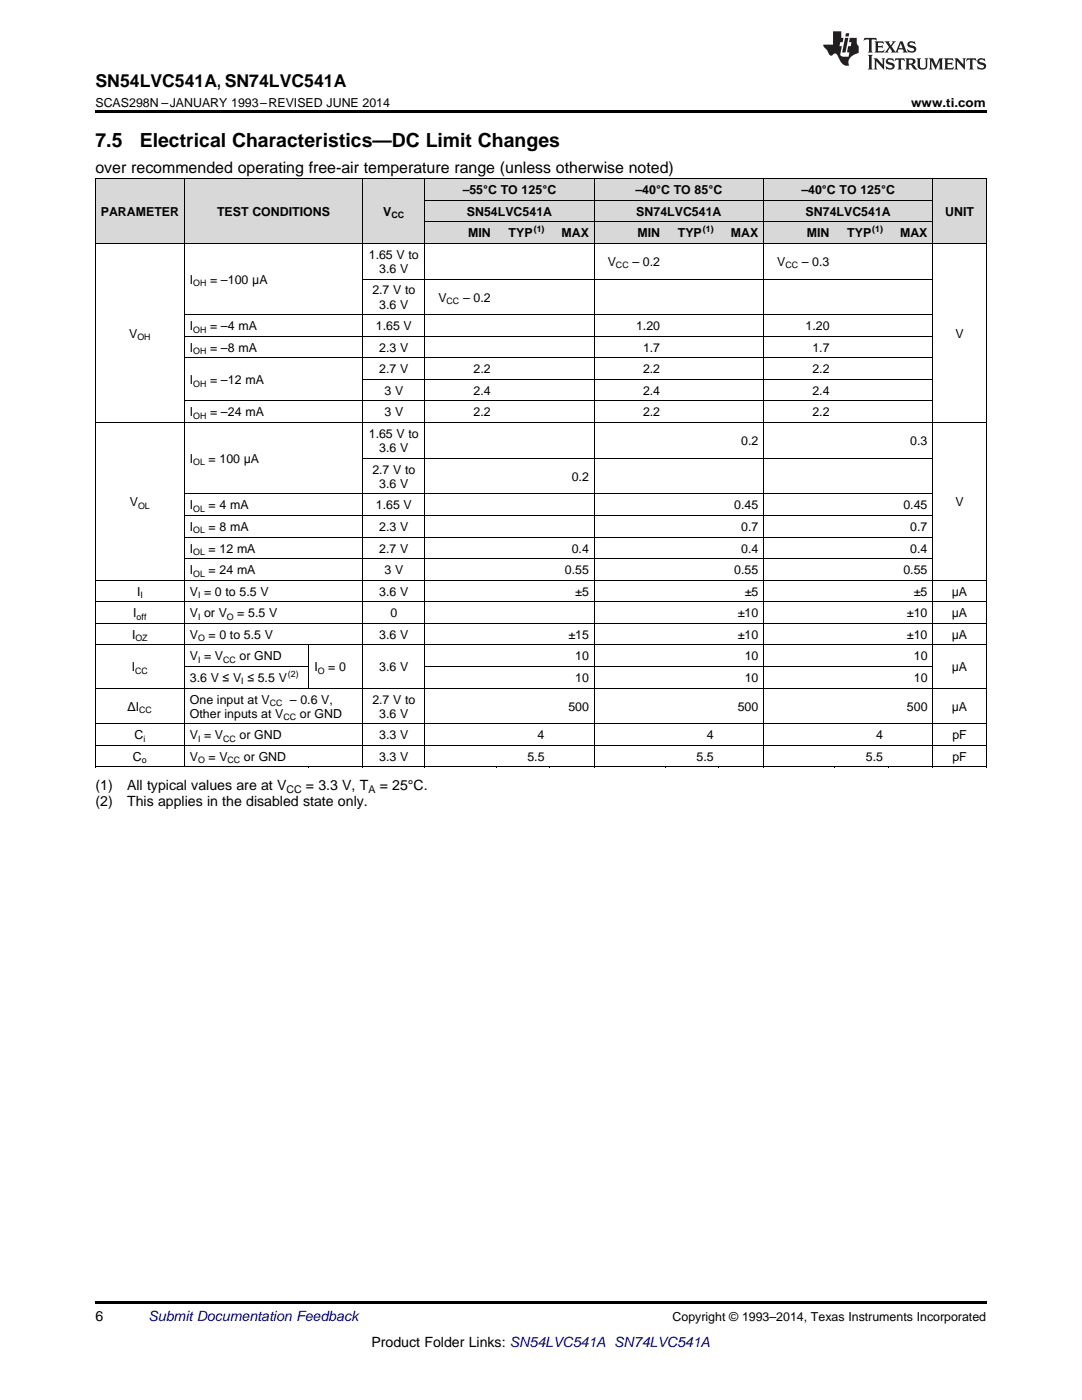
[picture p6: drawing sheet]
<svg xmlns="http://www.w3.org/2000/svg" width="216mm" height="279mm" viewBox="0 0 216 279" stroke-linecap="round" stroke-linejoin="round" font-family="sans-serif">
<g fill="#d8d8d8">
<path d="M19 35.7h17.8v12.9h-17.8z"/>
<path d="M36.8 35.7h24.9v12.9h-24.9z"/>
<path d="M61.7 35.7h10.7v12.9h-10.7z"/>
<path d="M72.4 35.7h12.4v12.9h-12.4z"/>
<path d="M84.8 44.3h14.3v4.3h-14.3z"/>
<path d="M99.1 44.3h10.6v4.3h-10.6z"/>
<path d="M109.7 44.3h8.9v4.3h-8.9z"/>
<path d="M118.6 44.3h14.2v4.3h-14.2z"/>
<path d="M132.8 44.3h10.7v4.3h-10.7z"/>
<path d="M143.5 44.3h8.9v4.3h-8.9z"/>
<path d="M152.4 44.3h14.2v4.3h-14.2z"/>
<path d="M166.6 44.3h10.7v4.3h-10.7z"/>
<path d="M177.3 44.3h8.9v4.3h-8.9z"/>
<path d="M186.2 35.7h10.6v12.9h-10.6z"/>
<path d="M84.8 40h14.3v4.3h-14.3z"/>
<path d="M99.1 40h10.6v4.3h-10.6z"/>
<path d="M109.7 40h8.9v4.3h-8.9z"/>
<path d="M118.6 40h14.2v4.3h-14.2z"/>
<path d="M132.8 40h10.7v4.3h-10.7z"/>
<path d="M143.5 40h8.9v4.3h-8.9z"/>
<path d="M152.4 40h14.2v4.3h-14.2z"/>
<path d="M166.6 40h10.7v4.3h-10.7z"/>
<path d="M177.3 40h8.9v4.3h-8.9z"/>
<path d="M84.8 35.7h14.3v4.3h-14.3z"/>
<path d="M99.1 35.7h10.6v4.3h-10.6z"/>
<path d="M109.7 35.7h8.9v4.3h-8.9z"/>
<path d="M118.6 35.7h14.2v4.3h-14.2z"/>
<path d="M132.8 35.7h10.7v4.3h-10.7z"/>
<path d="M143.5 35.7h8.9v4.3h-8.9z"/>
<path d="M152.4 35.7h14.2v4.3h-14.2z"/>
<path d="M166.6 35.7h10.7v4.3h-10.7z"/>
<path d="M177.3 35.7h8.9v4.3h-8.9z"/>
</g>
<g fill="#000">
<path d="M19 22h177.8v.5h-177.8zM19 153.1h.2zM61.6 153.1h.1zM72.3 153.1h.1zM84.7 153.1h.1zM99 153.1h.1zM109.6 153.1h.1zM118.5 153.1h.1zM132.7 153.1h.1zM143.4 153.1h.1zM152.3 153.1h.1zM166.5 153.1h.1z"/>
<path d="M177.2 153.1h.1zM186.1 153.1h.1zM196.7 153.1h.1zM19 259.7h177.8v.5h-177.8z"/>
</g>
<g fill="none" stroke="#000" stroke-width=".2">
<path d="M19 35.6l177.8 .1v117.4M19.1 35.7v117.4M36.8 35.7v117.4M72.3 35.7v117.4M84.8 35.7v117.4M84.8 40h101.4M118.6 35.7v117.4M152.3 35.7v117.4M186.1 35.7v117.4M19 48.6h177.8M72.4 55.7h113.8M84.8 44.3h101.4"/>
<path d="M36.8 71.4h149.4M36.8 67.1h149.4M36.8 62.8h149.4M72.4 75.7h113.8M19 84.3h177.8M36.8 98.6h149.4M36.8 80h149.4M72.4 91.5h113.8M19 115.8h177.8M36.8 111.5h149.4M36.8 107.2h149.4M36.8 102.9h149.4"/>
<path d="M19 137.3h177.8M19 128.7h177.8M19 124.4h177.8M19 120.1h177.8M36.8 133h24.9M61.6 128.7v8.7M84.8 133h101.4M19 153.1h177.8M19 148.7h177.8M19 144.4h177.8"/>
</g>
<g fill="#231f20">
<path d="M172.5 7.6l-.1 .5 .4-.2h.6v.1v2.1l-.2 .4h.9l-.2-.4v-2.1l.1-.1h.5l.5 .2-.2-.5zM174.5 8.3l.2 .3v1.5l-.2 .4h1.8l.2-.6a1.04 1.04 0 0 1-1.3 .2v-.7h.6l.3 .2v-.6l-.3 .2h-.6v-.6l.8-.1 .4 .3-.2-.5zM176.5 8.3l.9 1.1-.9 1.1h.8l-.2-.2 .4-.7 .5 .7-.2 .2h1.5l-.2-.2 .2-.4h.9l.1 .4-.2 .2h1l-.3-.3-.7-1.9h-.5l-.9 2-.8-1 .9-1h-.8l.1 .3-.4 .5-.3-.6 .1-.2zM179.7 8.6l.4 1h-.7zM181.3 8.4a.63 .63 0 0 0-.2 .7 .63 .63 0 0 0 .6 .4l.6 .2 .1 .2a.75 .75 0 0 1-.7 .4 .75 .75 0 0 1-.6-.5l.1 .7 .1-.1a1.11 1.11 0 0 0 1.5-.6 1.13 1.13 0 0 0-1.2-.8l-.1-.4a1.04 1.04 0 0 1 1.2 .2l-.2-.5-.2 .1-.4-.2zM173.2 10.9l.2 .4v2.2l-.2 .4h1l-.3-.4v-2.2l.3-.4zM174.3 11.6l.3 .4v1.5l-.3 .4h.8l-.2-.4v-1.3l1.5 1.7v-1.9l.2-.4h-.7l.2 .4v.9l-1.1-1.3zM177 11.8a.62 .62 0 0 0-.2 .7 .62 .62 0 0 0 .6 .4l.6 .1 .1 .3a.76 .76 0 0 1-.7 .3 .76 .76 0 0 1-.7-.4l.2 .7 .1-.1a1.11 1.11 0 0 0 1.5-.6 1.13 1.13 0 0 0-1.2-.8l-.1-.4a1.04 1.04 0 0 1 1.2 .2l-.2-.6-.2 .1-.5-.1zM178.7 11.6l-.2 .6a.61 .61 0 0 1 .8-.3v1.6l-.2 .4h.9l-.2-.4v-1.6a.63 .63 0 0 1 .7 .3l-.1-.6zM180.6 11.6l.3 .4v1.5l-.3 .4h1l-.2-.2-.1-.8 .6 .2a.76 .76 0 0 0 1.2 .7l-1-1a.58 .58 0 0 0 .6-.5 .58 .58 0 0 0-.5-.6zM181.4 11.9h.1a.45 .45 0 0 1 .5 .1 .45 .45 0 0 1 .1 .5l-.8 .2zM182.9 11.6l.2 .2a2.17 2.17 0 0 0 .3 1.9 .99 .99 0 0 0 1.6-.6v-1.1l.2-.4h-.7l.2 .2a1.92 1.92 0 0 1-.2 1.8 .6 .6 0 0 1-.9-.5v-1.1l.2-.4zM185.4 11.6l.2 .4v1.5l-.2 .4h.7l-.2-.4v-1.4l.8 1.8 .8-1.8v1.4l-.2 .4h.9l-.2-.4v-1.5l.2-.4h-.8l-.6 1.5-.6-1.5zM188.4 11.6l.2 .4v1.5l-.2 .4h1.8l.1-.6a1.04 1.04 0 0 1-1.2 .1v-.6h.5l.4 .2v-.6l-.4 .2h-.5v-.7h.8l.3 .3-.1-.6zM190.5 11.6l.2 .4v1.5l-.2 .4h.7l-.2-.4v-1.3l1.5 1.7v-1.9l.2-.4h-.7l.2 .4v.9l-1.1-1.3zM192.9 11.6l-.1 .6a.61 .61 0 0 1 .7-.3l.1 1.6-.3 .4h1l-.3-.4 .1-1.6a.63 .63 0 0 1 .7 .3l-.1-.6zM195.2 11.8a.62 .62 0 0 0-.2 .7 .62 .62 0 0 0 .6 .4l.6 .1 .1 .3a.76 .76 0 0 1-.7 .3 .76 .76 0 0 1-.6-.4l.1 .7 .1-.1a1.11 1.11 0 0 0 1.6-.6 1.13 1.13 0 0 0-1.3-.8l-.1-.4a1.04 1.04 0 0 1 1.2 .2l-.1-.6-.2 .1-.5-.1z"/>
<path d="M166.2 6.3v2.6h-1.9v.4l.8 .9a.91 .91 0 0 0 1 .8 .56 .56 0 0 1 .5-.3 .56 .56 0 0 1 .5 .3l.4 .8a1.53 1.53 0 0 0 1.9 1.2 1.54 1.54 0 0 1 1-2.1l.9-.3v-1.4a1.52 1.52 0 0 1-.4-1.6h-1.3l-.2 .8h.5l-.2 .8h-.5l-.1 1v.2l.4 .1-.2 .8a1.93 1.93 0 0 1-1.6-.3l.3-1.8h-.5l.2-.8h.4l.2-.8h-.4v-1.3zM168.6 7.6l-.6 2.9h.7l.6-2.9zM168.8 6.6l-.1 .7h.6l.2-.7z"/>
</g>
<g font-size="3.9">
<text x="19" y="29.3">7.5</text>
<text x="27.9" y="29.3">Electrical Characteristics—DC Limit Changes</text>
</g>
<text font-size="3.5" x="19" y="17.3">SN54LVC541A, SN74LVC541A</text>
<text font-size="3.2" x="19" y="34.4">over recommended operating free-air temperature range (unless otherwise noted)</text>
<g font-size="2.8">
<text x="19" y="157.7">(1)</text>
<text x="19" y="160.9">(2)</text>
<text x="25.4" y="157.7">All typical values are at V</text>
<text x="25.4" y="160.9">This applies in the disabled state only.</text>
<text x="61" y="157.7">= 3.3 V, T</text>
<text x="75.8" y="157.7">= 25°C.</text>
<text x="19" y="263.6">6</text>
<text x="74.1" y="268.9">Product Folder Links: SN54LVC541A SN74LVC541A</text>
</g>
<text font-size="2.8" fill="#0000c8" x="29.6" y="263.6">Submit Documentation Feedback</text>
<g font-size="2.5">
<text x="19" y="21.4">SCAS298N –JANUARY 1993–REVISED JUNE 2014</text>
<text x="181.8" y="21.4">www.ti.com</text>
<text x="92.3" y="38.7">–55°C</text>
<text x="99.9" y="38.7">TO 125°C</text>
<text x="126.8" y="38.7">–40°C TO 85°C</text>
<text x="159.9" y="38.7">–40°C</text>
<text x="167.5" y="38.7">TO 125°C</text>
<text x="20.1" y="43">PARAMETER</text>
<text x="43.3" y="43">TEST CONDITIONS</text>
<text x="76.5" y="43">V</text>
<text x="93.2" y="43">SN54LVC541A</text>
<text x="93.4" y="47.3">MIN</text>
<text x="101.5" y="47.3">TYP</text>
<text x="112" y="47.3">MAX</text>
<text x="127" y="43">SN74LVC541A</text>
<text x="127.2" y="47.3">MIN</text>
<text x="135.3" y="47.3">TYP</text>
<text x="145.8" y="47.3">MAX</text>
<text x="160.8" y="43">SN74LVC541A</text>
<text x="161" y="47.3">MIN</text>
<text x="169.1" y="47.3">TYP</text>
<text x="179.6" y="47.3">MAX</text>
<text x="188.6" y="43">UNIT</text>
<text x="73.6" y="51.6">1.65 V to</text>
<text x="121.3" y="53.1">V</text>
<text x="126.2" y="53.1">– 0.2</text>
<text x="155.1" y="53.1">V</text>
<text x="160" y="53.1">– 0.3</text>
<text x="37.9" y="56.6">I</text>
<text x="41.9" y="56.6">= –100 μA</text>
<text x="74.3" y="58.8">2.7 V to</text>
<text x="75.7" y="54.5">3.6 V</text>
<text x="37.9" y="65.9">I</text>
<text x="41.9" y="65.9">= –4 mA</text>
<text x="75" y="65.9">1.65 V</text>
<text x="75.7" y="61.6">3.6 V</text>
<text x="87.5" y="60.2">V</text>
<text x="92.4" y="60.2">– 0.2</text>
<text x="126.9" y="65.9">1.20</text>
<text x="160.7" y="65.9">1.20</text>
<text x="25.8" y="67.4">V</text>
<text x="37.9" y="70.2">I</text>
<text x="41.9" y="70.2">= –8 mA</text>
<text x="75.7" y="70.2">2.3 V</text>
<text x="128.3" y="70.2">1.7</text>
<text x="162.1" y="70.2">1.7</text>
<text x="190.6" y="67.4">V</text>
<text x="37.9" y="76.7">I</text>
<text x="41.9" y="76.7">= –12 mA</text>
<text x="75.7" y="74.5">2.7 V</text>
<text x="94.5" y="74.5">2.2</text>
<text x="128.3" y="74.5">2.2</text>
<text x="162.1" y="74.5">2.2</text>
<text x="37.9" y="83.1">I</text>
<text x="41.9" y="83.1">= –24 mA</text>
<text x="76.7" y="78.8">3 V</text>
<text x="76.7" y="83.1">3 V</text>
<text x="94.5" y="78.8">2.4</text>
<text x="94.5" y="83.1">2.2</text>
<text x="128.3" y="78.8">2.4</text>
<text x="128.3" y="83.1">2.2</text>
<text x="162.1" y="78.8">2.4</text>
<text x="162.1" y="83.1">2.2</text>
<text x="73.6" y="87.4">1.65 V to</text>
<text x="147.9" y="88.8">0.2</text>
<text x="181.6" y="88.8">0.3</text>
<text x="37.9" y="92.4">I</text>
<text x="41.6" y="92.4">= 100 μA</text>
<text x="74.3" y="94.5">2.7 V to</text>
<text x="75.7" y="90.2">3.6 V</text>
<text x="114.1" y="96">0.2</text>
<text x="25.9" y="101">V</text>
<text x="37.9" y="101.7">I</text>
<text x="41.6" y="101.7">= 4 mA</text>
<text x="75" y="101.7">1.65 V</text>
<text x="75.7" y="97.4">3.6 V</text>
<text x="146.5" y="101.7">0.45</text>
<text x="180.3" y="101.7">0.45</text>
<text x="190.6" y="101">V</text>
<text x="37.9" y="106">I</text>
<text x="41.6" y="106">= 8 mA</text>
<text x="75.7" y="106">2.3 V</text>
<text x="147.9" y="106">0.7</text>
<text x="181.6" y="106">0.7</text>
<text x="37.9" y="110.3">I</text>
<text x="41.6" y="110.3">= 12 mA</text>
<text x="75.7" y="110.3">2.7 V</text>
<text x="114.1" y="110.3">0.4</text>
<text x="147.9" y="110.3">0.4</text>
<text x="181.6" y="110.3">0.4</text>
<text x="27.3" y="118.9">I</text>
<text x="37.9" y="114.6">I</text>
<text x="37.9" y="118.9">V = 0 to 5.5 V</text>
<text x="41.6" y="114.6">= 24 mA</text>
<text x="75.7" y="118.9">3.6 V</text>
<text x="76.7" y="114.6">3 V</text>
<text x="112.7" y="114.6">0.55</text>
<text x="114.8" y="118.9">±5</text>
<text x="146.5" y="114.6">0.55</text>
<text x="148.6" y="118.9">±5</text>
<text x="180.3" y="114.6">0.55</text>
<text x="182.4" y="118.9">±5</text>
<text x="189.9" y="118.9">μA</text>
<text x="26.6" y="123.2">I</text>
<text x="37.9" y="123.2">V or V</text>
<text x="47.3" y="123.2">= 5.5 V</text>
<text x="77.9" y="123.2">0</text>
<text x="147.2" y="123.2">±10</text>
<text x="181" y="123.2">±10</text>
<text x="189.9" y="123.2">μA</text>
<text x="26.4" y="127.5">I</text>
<text x="37.9" y="127.5">V</text>
<text x="37.9" y="131.8">V = V</text>
<text x="41.6" y="127.5">= 0 to 5.5 V</text>
<text x="47.8" y="131.8">or GND</text>
<text x="75.7" y="127.5">3.6 V</text>
<text x="113.4" y="127.5">±15</text>
<text x="114.8" y="131.8">10</text>
<text x="147.2" y="127.5">±10</text>
<text x="148.6" y="131.8">10</text>
<text x="181" y="127.5">±10</text>
<text x="182.4" y="131.8">10</text>
<text x="189.9" y="127.5">μA</text>
<text x="26.3" y="133.9">I</text>
<text x="37.9" y="136.1">3.6 V ≤ V ≤ 5.5 V</text>
<text x="62.8" y="133.9">I</text>
<text x="65.5" y="133.9">= 0</text>
<text x="75.7" y="133.9">3.6 V</text>
<text x="114.8" y="136.1">10</text>
<text x="148.6" y="136.1">10</text>
<text x="182.4" y="136.1">10</text>
<text x="189.9" y="133.9">μA</text>
<text x="25.5" y="141.8">ΔI</text>
<text x="37.9" y="140.4">One input at V</text>
<text x="37.9" y="143.2">Other inputs at V</text>
<text x="57.9" y="140.4">– 0.6 V,</text>
<text x="59.8" y="143.2">or GND</text>
<text x="74.3" y="140.4">2.7 V to</text>
<text x="75.7" y="143.2">3.6 V</text>
<text x="113.4" y="141.8">500</text>
<text x="147.2" y="141.8">500</text>
<text x="181" y="141.8">500</text>
<text x="189.9" y="141.8">μA</text>
<text x="26.8" y="147.5">C</text>
<text x="37.9" y="147.5">V = V</text>
<text x="47.8" y="147.5">or GND</text>
<text x="75.7" y="147.5">3.3 V</text>
<text x="107.3" y="147.5">4</text>
<text x="141" y="147.5">4</text>
<text x="174.8" y="147.5">4</text>
<text x="190" y="147.5">pF</text>
<text x="26.5" y="151.8">C</text>
<text x="37.9" y="151.8">V</text>
<text x="41.6" y="151.8">= V</text>
<text x="48.7" y="151.8">or GND</text>
<text x="75.7" y="151.8">3.3 V</text>
<text x="105.2" y="151.8">5.5</text>
<text x="139" y="151.8">5.5</text>
<text x="172.8" y="151.8">5.5</text>
<text x="190" y="151.8">pF</text>
<text x="134.2" y="263.6">Copyright © 1993–2014, Texas Instruments Incorporated</text>
</g>
<g font-size="2.1">
<text x="57.1" y="158.3">CC</text>
<text x="73.5" y="158.3">A</text>
</g>
<g font-size="1.8">
<text x="78.1" y="43.5">CC</text>
<text x="106.5" y="46.4">(1)</text>
<text x="140.3" y="46.4">(1)</text>
<text x="174.1" y="46.4">(1)</text>
<text x="122.9" y="53.6">CC</text>
<text x="156.7" y="53.6">CC</text>
<text x="38.6" y="57.1">OH</text>
<text x="89.1" y="60.7">CC</text>
<text x="27.4" y="67.9">OH</text>
<text x="38.6" y="66.4">OH</text>
<text x="38.6" y="70.7">OH</text>
<text x="38.6" y="77.2">OH</text>
<text x="38.6" y="83.6">OH</text>
<text x="38.6" y="92.9">OL</text>
<text x="27.6" y="101.5">OL</text>
<text x="38.6" y="102.2">OL</text>
<text x="38.6" y="106.5">OL</text>
<text x="38.6" y="110.8">OL</text>
<text x="28" y="119.4">I</text>
<text x="38.6" y="115.1">OL</text>
<text x="39.5" y="119.4">I</text>
<text x="27.3" y="123.7">off</text>
<text x="39.5" y="123.7">I</text>
<text x="45.3" y="123.7">O</text>
<text x="27" y="128">OZ</text>
<text x="39.5" y="128">O</text>
<text x="27" y="134.4">CC</text>
<text x="39.5" y="132.3">I</text>
<text x="44.5" y="132.3">CC</text>
<text x="48.2" y="136.6">I</text>
<text x="57.5" y="135.1">(2)</text>
<text x="63.4" y="134.4">O</text>
<text x="27.8" y="142.3">CC</text>
<text x="53.8" y="140.9">CC</text>
<text x="56.6" y="143.7">CC</text>
<text x="28.6" y="148">i</text>
<text x="39.5" y="148">I</text>
<text x="44.5" y="148">CC</text>
<text x="28.3" y="152.3">o</text>
<text x="39.5" y="152.3">O</text>
<text x="45.4" y="152.3">CC</text>
</g>
</svg>
